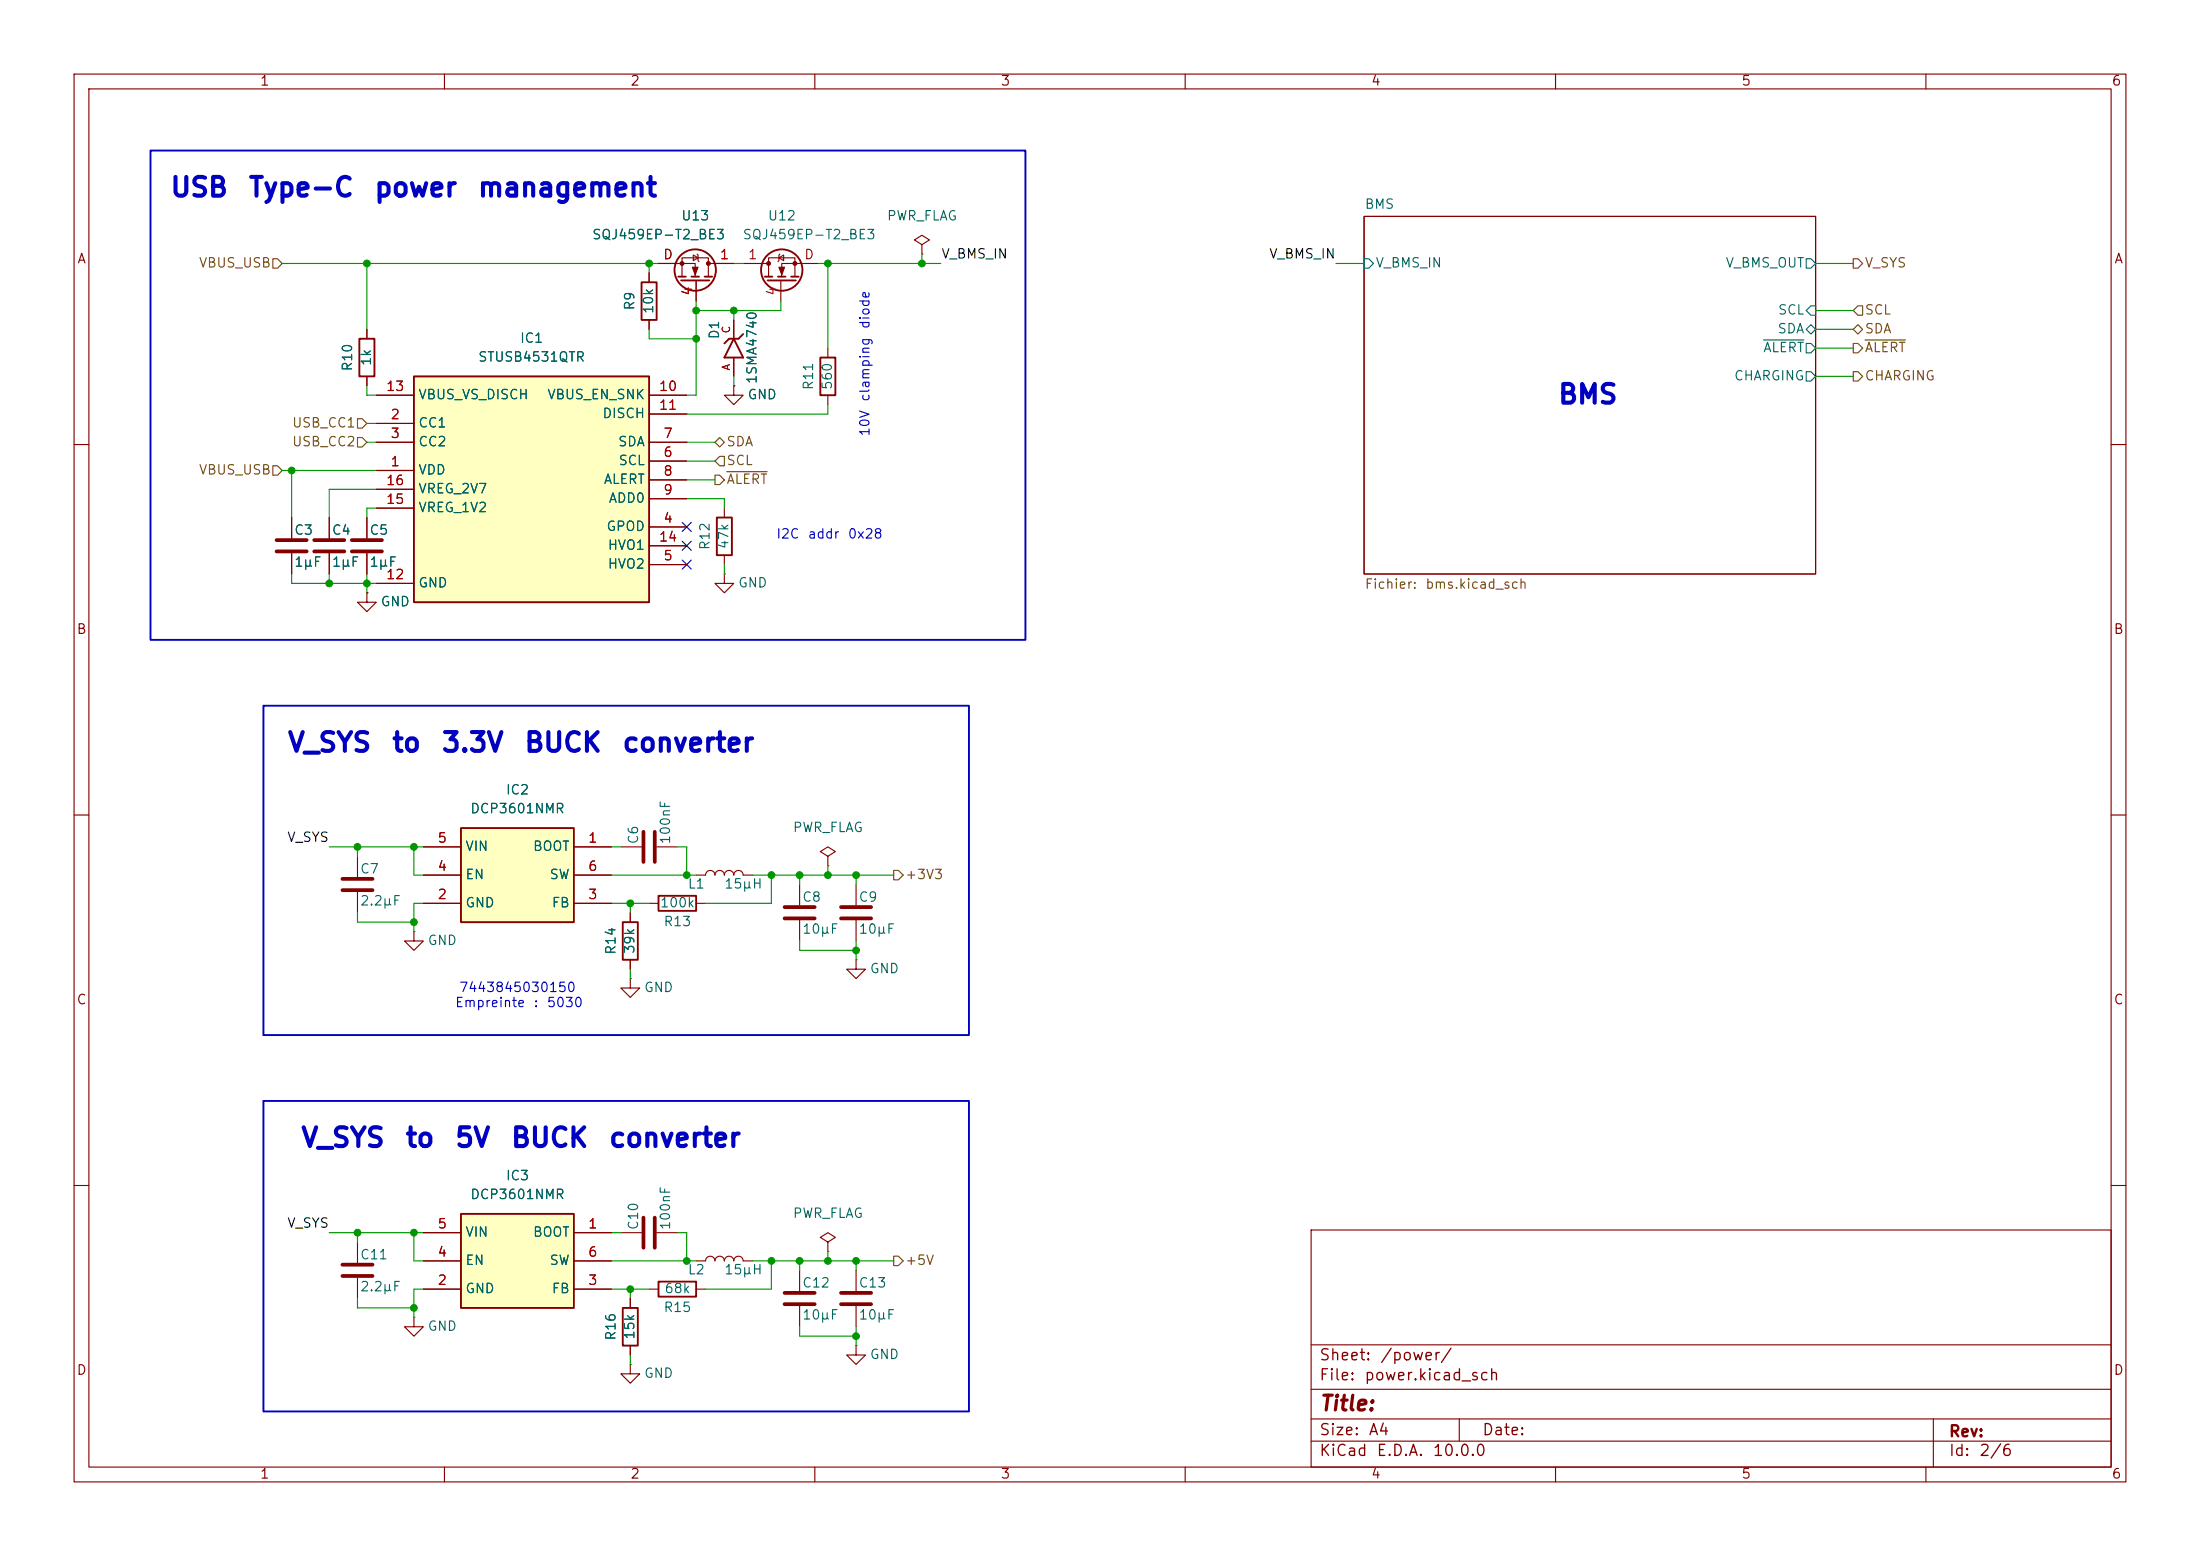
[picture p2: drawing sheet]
<svg xmlns="http://www.w3.org/2000/svg" width="297mm" height="210mm" viewBox="0 0 297 210" stroke-linecap="round" stroke-linejoin="round" font-family="sans-serif">
<g fill="none" stroke="#840000" stroke-width=".15">
<path d="M10 10h277v190h-277zM12 12h273v186h-273zM60 10v2M110 10v2M160 10v2M210 10v2M260 10v2M87.6 36.8v1.3M184.1 29.2h61v48.3h-61zM87.6 43.2v1.3M10 60h2M285 60h2"/>
<path d="M10 110h2M48.3 115.6v2.8M107.9 119.4v2.8M285 110h2M48.3 120.4v2.8M85.1 123.2v1.3M85.1 129.5v1.3M87.6 121.9h1.3M94 121.9h1.2M107.9 124.2v2.8M10 160h2M48.3 167.6v2.8"/>
<path d="M48.3 172.5v2.8M177 166h108v32h-108zM285 160h2M60 198v2M110 198v2M160 198v2M177 194.5h108M177 191.5h108M177 187.5h108M177 181.5h108M197 191.5v3M210 198v2"/>
<path d="M260 198v2M261 191.5v6.5"/>
</g>
<path d="M184.1 34.9h.7l.6 .7-.6 .6h-.7zM243.8 34.9h.7l.6 .7-.6 .6h-.7zM238.1 45.9h5.4M243.8 44.5l.7-.7 .6 .7-.6 .6zM243.8 46.4h.7l.6 .6-.6 .6h-.7zM243.8 50.2h.7l.6 .6-.6 .6h-.7zM244.5 41.3h.6v1.2h-.6l-.7-.6z" fill="none" stroke="#006464" stroke-width=".15"/>
<path d="M46.2 118.6h4.1M46.2 120.1h4.1M105.9 122.4h4.1M105.9 124h4.1M46.2 170.7h4.1M46.2 172.2h4.1" fill="none" stroke="#840000" stroke-width=".51"/>
<path d="M86.6 38.1h2v5.1h-2zM84.1 124.5h2v5h-2zM88.9 120.9h5.1v2h-5.1z" fill="none" stroke="#840000" stroke-width=".25"/>
<path d="M62.2 111.8h15.3v12.7h-15.3z" fill="#ffffc2"/>
<path d="M62.2 111.8h15.3v12.7h-15.3z" fill="none" stroke="#840000" stroke-width=".25"/>
<path d="M57.1 114.3h5.1M57.1 118.1h5.1M77.5 114.3h5M77.5 118.1h5M57.1 121.9h5.1M77.5 121.9h5" fill="none" stroke="#840000" stroke-width=".15"/>
<path d="M55.9 50.8h31.7v30.5h-31.7z" fill="#ffffc2"/>
<path d="M48.5 45.7h2v5.1h-2zM55.9 50.8h31.7v30.5h-31.7zM110.7 48.3h2.1v5h-2.1zM96.8 69.9h2v5h-2zM88.9 173h5.1v2h-5.1z" fill="none" stroke="#840000" stroke-width=".25"/>
<g fill="none" stroke="#840000" stroke-width=".15">
<path d="M49.5 44.5v1.2M49.5 50.8v1.3M50.8 57.2h5.1M50.8 59.7h5.1M50.8 53.3h5.1M87.6 59.7h5.1M87.6 53.3h5.1M87.6 55.9h5.1M111.8 47v1.3M111.8 53.3v1.3M39.4 69.9v2.7M39.4 74.7v2.8"/>
<path d="M44.4 69.9v2.7M44.4 74.7v2.8M49.5 69.9v2.7M49.5 74.7v2.8M50.8 63.5h5.1M50.8 78.7h5.1M50.8 68.6h5.1M50.8 66h5.1M87.6 71.1h5.1M87.6 76.2h5.1M87.6 62.2h5.1M87.6 64.8h5.1"/>
<path d="M87.6 67.3h5.1M87.6 73.7h5.1M97.8 77.5v1.2h1.3l-1.3 1.3-1.3-1.3h1.3M97.8 77.5h.1M97.8 68.6v1.3M97.8 74.9v1.3M49.5 80v1.3h1.3l-1.3 1.3-1.2-1.3h1.2M49.5 80h.1M83.8 114.3h2.8M88.6 114.3h2.8M115.6 119.4v2.8M55.9 125.7v1.3h1.2l-1.2 1.3-1.3-1.3h1.3"/>
<path d="M55.9 125.7h.1M115.6 129.5v1.3h1.2l-1.2 1.3-1.3-1.3h1.3M115.6 129.5h.1M115.6 124.2v2.8M55.9 177.8v1.3h1.2l-1.2 1.2-1.3-1.2h1.3M55.9 177.8h.1M87.6 174h1.3M94 170.2h1.2a.64 .64 0 0 1 .7-.7 .64 .64 0 0 1 .6 .7 .64 .64 0 0 1 .7-.7 .64 .64 0 0 1 .6 .7 .64 .64 0 0 1 .6-.7 .64 .64 0 0 1 .7 .7 .64 .64 0 0 1 .6-.7 .64 .64 0 0 1 .6 .7h1.3M94 174h1.2M107.9 171.5v2.7M107.9 176.3v2.8M85.1 184.2v1.2h1.3l-1.3 1.3-1.3-1.3h1.3"/>
<path d="M85.1 184.2h.1"/>
</g>
<path d="M37.3 72.9h4.1M37.3 74.4h4.1M42.4 72.9h4.1M42.4 74.4h4.1M47.5 72.9h4.1M47.5 74.4h4.1M86.9 112.3v4M88.4 112.3v4M113.5 122.4h4.1M113.5 124h4.1M105.9 174.5h4.1M105.9 176h4.1" fill="none" stroke="#840000" stroke-width=".51"/>
<path d="M62.2 163.8h15.3v12.7h-15.3z" fill="#ffffc2"/>
<g fill="none" stroke="#840000" stroke-width=".25">
<path d="M91.6 37.3h1M91.9 37.8h3.9M93.3 37.3h1.1M95.1 37.3h1M103.3 37.3h1M103.6 37.8h3.8M105 37.3h1M106.8 37.3h1M99.1 45.7l1.2 2.6h-2.5zM100.3 45.1l-.6 .6h-1.3l-.6 .7M62.2 163.8h15.3v12.7h-15.3zM84.1 176.5h2v5.1h-2z"/>
<circle cx="93.9" cy="36.4" r="2.79"/>
<circle cx="105.5" cy="36.4" r="2.79"/>
</g>
<g fill="none" stroke="#840000" stroke-width=".15">
<path d="M87.6 36.8v1.3M88.9 35.6h2.5M91.3 35.6h2.6v1.7M92.1 37.3v-2.5h3.5v2.5M93.6 34.4l.6 .4-.6 .4zM94 38v2.6M94.1 34.3l.1 .1v.8l.2 .1M95.6 35.6h.8M96.5 35.6h2.6M100.3 35.6h2.6M103 35.6h.8M103.8 37.3v-2.5h3.5v2.5"/>
<path d="M105.2 34.8l.6-.4v.8zM105.3 34.3l-.1 .1v.8l-.2 .1M105.4 38v2.6M107.9 35.6h2.6M108.1 35.6h-2.6v1.7M124.5 33l1-.6-1-.6-1.1 .6 1.1 .6v1.3M124.5 34.3h.1M49.5 44.5v1.2M49.5 50.8v1.3M50.8 57.2h5.1M50.8 59.7h5.1M50.8 53.3h5.1"/>
<path d="M87.6 59.7h5.1M87.6 53.3h5.1M87.6 55.9h5.1M87.6 43.2v1.3M99.1 52.1v1.2h1.2l-1.2 1.3-1.3-1.3h1.3M99.1 52.1h.1M99.1 43.2v2.5M99.1 48.3v2.5M39.4 69.9v2.7M39.4 74.7v2.8M44.4 69.9v2.7M44.4 74.7v2.8"/>
<path d="M49.5 69.9v2.7M49.5 74.7v2.8M50.8 63.5h5.1M50.8 78.7h5.1M50.8 68.6h5.1M50.8 66h5.1M87.6 71.1h5.1M87.6 76.2h5.1M87.6 62.2h5.1M87.6 64.8h5.1M87.6 67.3h5.1M87.6 73.7h5.1"/>
<path d="M49.5 80h.1M57.1 118.1h5.1M57.1 114.3h5.1M77.5 118.1h5M77.5 114.3h5M94 118.1h1.2a.64 .64 0 0 1 .7-.6 .64 .64 0 0 1 .6 .6 .64 .64 0 0 1 .7-.6 .64 .64 0 0 1 .6 .6 .64 .64 0 0 1 .6-.6 .64 .64 0 0 1 .7 .6 .64 .64 0 0 1 .6-.6 .64 .64 0 0 1 .6 .6h1.3M111.8 115.6l1-.7-1-.6-1.1 .6 1.1 .7v1.2M111.8 116.8h.1M57.1 121.9h5.1M77.5 121.9h5M85.1 132.1v1.3h1.3l-1.3 1.2-1.3-1.2h1.3M85.1 132.1h.1"/>
<path d="M85.1 123.2v1.3M85.1 129.5v1.3M57.1 166.4h5.1M57.1 174h5.1M57.1 170.2h5.1M77.5 166.4h5M77.5 174h5M77.5 170.2h5M83.8 166.4h2.8M85.1 175.3v1.2M88.6 166.4h2.8M111.8 167.6l1-.6-1-.6-1.1 .6 1.1 .6v1.3"/>
<path d="M111.8 168.9h.1M115.6 171.5v2.7M115.6 176.3v2.8M85.1 181.6v1.3M115.6 181.6v1.3h1.2l-1.2 1.3-1.3-1.3h1.3M115.6 181.6h.1"/>
</g>
<path d="M86.9 164.3v4.1M88.4 164.3v4.1M113.5 174.5h4.1M113.5 176h4.1" fill="none" stroke="#840000" stroke-width=".51"/>
<g fill="#840000" stroke="#840000" stroke-width=".15">
<path d="M105.2 36.1h.7l-.4 1z"/>
<path d="M93.5 36.1h.7l-.3 1z"/>
<circle cx="103.8" cy="35.6" r=".25"/>
<circle cx="107.3" cy="35.6" r=".25"/>
<circle cx="95.6" cy="35.6" r=".25"/>
<circle cx="92.1" cy="35.6" r=".25"/>
</g>
<g fill="none" stroke="#725600" stroke-width=".15">
<path d="M36.8 34.9h.7l.6 .7-.6 .6h-.7zM250.2 34.9h.6l.7 .7-.7 .6h-.6zM48.3 59.1h.6l.6 .6-.6 .6h-.6zM48.3 56.5h.6l.6 .7-.6 .6h-.6zM96.5 59.7l.7-.6 .6 .6-.6 .6zM250.2 44.5l.6-.7 .7 .7-.7 .6zM250.2 50.2h.6l.7 .6-.7 .6h-.6zM250.2 46.4h.6l.7 .6-.7 .6h-.6zM250.2 41.9l.6-.6h.7v1.2h-.7zM251.8 45.9h5.4M36.8 62.9h.7l.6 .6-.6 .6h-.7zM96.5 64.1h.7l.6 .7-.6 .6h-.7z"/>
<path d="M97.2 61.6h.6v1.3h-.6l-.7-.7zM98.1 63.7h5.5M120.6 117.5h.7l.6 .6-.6 .6h-.7zM120.6 169.5h.7l.6 .7-.6 .6h-.7z"/>
</g>
<g fill="none" stroke="#009600" stroke-width=".15">
<path d="M38.1 35.6h50.8M49.5 35.6v8.9M87.6 35.6v1.2M99.1 35.6h1.2M110.5 35.6h16.5M111.8 35.6v11.4M124.5 34.3v1.3M180.3 35.6h3.8M245.1 35.6h5.1M49.5 52.1v1.2h1.3M49.5 57.2h1.3M49.5 59.7h1.3"/>
<path d="M87.6 44.5v1.2h6.4M92.7 59.7h3.8M94 40.6v12.7h-1.3M99.1 41.9v1.3M99.1 50.8v1.3M105.4 40.6v1.3h-11.4M111.8 54.6v1.3h-19.1M245.1 41.9h5.1M245.1 44.5h5.1M245.1 47h5.1M245.1 50.8h5.1M38.1 63.5h12.7"/>
<path d="M39.4 63.5v6.4M39.4 77.5v1.2h11.4M44.4 77.5v1.2M49.5 77.5v2.5M50.8 68.6h-1.3v1.3M50.8 66h-6.4v3.9M92.7 67.3h5.1v1.3M92.7 64.8h3.8M92.7 62.2h3.8M97.8 76.2v1.3M44.4 114.3h12.7M48.3 114.3v1.3"/>
<path d="M55.9 114.3v3.8h1.2M82.5 118.1h11.5M82.5 114.3h1.3M91.4 114.3h1.3v3.8M101.6 118.1h19M104.1 118.1v3.8h-8.9M107.9 118.1v1.3M111.8 116.8v1.3M115.6 118.1v1.3M48.3 123.2v1.3h7.6M57.1 121.9h-1.2v3.8M82.5 121.9h5.1"/>
<path d="M85.1 121.9v1.3M85.1 130.8v1.3M107.9 127v1.3h7.7M115.6 127v2.5M44.4 166.4h12.7M48.3 166.4v1.2M48.3 175.3v1.2h7.6M55.9 166.4v3.8h1.2M57.1 174h-1.2v3.8M82.5 170.2h11.5M82.5 174h5.1M82.5 166.4h1.3"/>
<path d="M85.1 174v1.3M91.4 166.4h1.3v3.8M101.6 170.2h19M104.1 170.2v3.8h-8.9M107.9 170.2v1.3M107.9 179.1v1.2h7.7M111.8 168.9v1.3M115.6 170.2v1.3M115.6 179.1v2.5M85.1 182.9v1.3"/>
</g>
<path d="M92.1 70.5l1.2 1.2M92.1 73.1l1.2 1.2M92.1 75.6l1.2 1.2M93.3 70.5l-1.2 1.2M93.3 73.1l-1.2 1.2M93.3 75.6l-1.2 1.2" fill="none" stroke="#000084" stroke-width=".15"/>
<path d="M20.3 20.3h118.1v66.1h-118.1zM35.6 95.3h95.2v44.4h-95.2zM35.6 148.6h95.2v41.9h-95.2z" fill="none" stroke="#0000c2" stroke-width=".25"/>
<g fill="#009600" stroke="#009600" stroke-width=".14">
<circle cx="48.3" cy="166.4" r=".46"/>
<circle cx="55.9" cy="166.4" r=".46"/>
<circle cx="55.9" cy="176.5" r=".46"/>
<circle cx="85.1" cy="174" r=".46"/>
<circle cx="49.5" cy="35.6" r=".46"/>
<circle cx="87.6" cy="35.6" r=".46"/>
<circle cx="94" cy="41.9" r=".46"/>
<circle cx="85.1" cy="121.9" r=".46"/>
<circle cx="55.9" cy="114.3" r=".46"/>
<circle cx="49.5" cy="78.7" r=".46"/>
<circle cx="39.4" cy="63.5" r=".46"/>
<circle cx="44.4" cy="78.7" r=".46"/>
<circle cx="94" cy="45.7" r=".46"/>
<circle cx="99.1" cy="41.9" r=".46"/>
<circle cx="111.8" cy="35.6" r=".46"/>
<circle cx="124.5" cy="35.6" r=".46"/>
<circle cx="92.7" cy="170.2" r=".46"/>
<circle cx="104.1" cy="170.2" r=".46"/>
<circle cx="107.9" cy="170.2" r=".46"/>
<circle cx="115.6" cy="170.2" r=".46"/>
<circle cx="111.8" cy="170.2" r=".46"/>
<circle cx="115.6" cy="180.3" r=".46"/>
<circle cx="55.9" cy="124.5" r=".46"/>
<circle cx="48.3" cy="114.3" r=".46"/>
<circle cx="92.7" cy="118.1" r=".46"/>
<circle cx="115.6" cy="128.3" r=".46"/>
<circle cx="107.9" cy="118.1" r=".46"/>
<circle cx="115.6" cy="118.1" r=".46"/>
<circle cx="104.1" cy="118.1" r=".46"/>
<circle cx="111.8" cy="118.1" r=".46"/>
</g>
<g font-size="2.5" fill="#0000c2">
<text x="22.8" y="27.2">USB</text>
<text x="33.4" y="27.2">Type-C</text>
<text x="50.4" y="27.2">power</text>
<text x="64.3" y="27.2">management</text>
<text x="210.2" y="55.1">BMS</text>
<text x="38.7" y="102.1">V_SYS</text>
<text x="52.8" y="102.1">to</text>
<text x="59.5" y="102.1">3.3V</text>
<text x="70.6" y="102.1">BUCK</text>
<text x="83.9" y="102.1">converter</text>
<text x="40.5" y="155.5">V_SYS</text>
<text x="54.6" y="155.5">to</text>
<text x="61.3" y="155.5">5V</text>
<text x="68.8" y="155.5">BUCK</text>
<text x="82.1" y="155.5">converter</text>
</g>
<text font-size="2" fill="#840000" x="178" y="190.9">Title:</text>
<g font-size="1.5" fill="#840000">
<text x="178" y="184">Sheet:</text>
<text x="186.2" y="184">/power/</text>
<text x="178" y="186.7">File:</text>
<text x="184.1" y="186.7">power.kicad_sch</text>
<text x="178" y="196.9">KiCad</text>
<text x="178" y="194.1">Size:</text>
<text x="184.7" y="194.1">A4</text>
<text x="185.7" y="196.9">E.D.A.</text>
<text x="193.3" y="196.9">10.0.0</text>
<text x="200" y="194.1">Date:</text>
<text x="263" y="194.3">Rev:</text>
<text x="263" y="196.9">Id:</text>
<text x="267.1" y="196.9">2/6</text>
</g>
<g font-size="1.3" fill="#840000">
<text x="35" y="11.9">1</text>
<text x="85" y="11.9">2</text>
<text x="135" y="11.9">3</text>
<text x="185" y="11.9">4</text>
<text x="235" y="11.9">5</text>
<text x="285" y="11.9">6</text>
<text x="10.3" y="35.9">A</text>
<text x="285.3" y="35.9">A</text>
<text x="10.3" y="85.9">B</text>
<text x="285.3" y="85.9">B</text>
<text x="10.3" y="135.9">C</text>
<text x="285.3" y="135.9">C</text>
<text x="10.3" y="185.9">D</text>
<text x="285.3" y="185.9">D</text>
<text x="35" y="199.9">1</text>
<text x="85" y="199.9">2</text>
<text x="135" y="199.9">3</text>
<text x="185" y="199.9">4</text>
<text x="235" y="199.9">5</text>
<text x="285" y="199.9">6</text>
</g>
<g font-size="1.3" fill="#006464">
<text x="184.1" y="28.5">BMS</text>
<text x="79.8" y="32.6">SQJ459EP-T2_BE3</text>
<text x="91.9" y="30.1">U13</text>
<text x="100.2" y="32.6">SQJ459EP-T2_BE3</text>
<text x="103.6" y="30.1">U12</text>
<text x="119.6" y="30.1">PWR_FLAG</text>
<text x="86" y="42" transform="rotate(-90 86 42)">R9</text>
<text x="185.6" y="36.4">V_BMS_IN</text>
<text x="232.9" y="36.4">V_BMS_OUT</text>
<text x="70.1" y="46.6">IC1</text>
<text x="88.5" y="42.5" transform="rotate(-90 88.5 42.5)">10k</text>
<text x="97.4" y="45.9" transform="rotate(-90 97.4 45.9)">D1</text>
<text x="237.9" y="47.9">ALERT</text>
<text x="239.9" y="45.3">SDA</text>
<text x="239.9" y="42.8">SCL</text>
<text x="47.9" y="50.2" transform="rotate(-90 47.9 50.2)">R10</text>
<text x="50.4" y="49.5" transform="rotate(-90 50.4 49.5)">1k</text>
<text x="64.5" y="49.1">STUSB4531QTR</text>
<text x="102.5" y="51.9" transform="rotate(-90 102.5 51.9)">1SMA4740</text>
<text x="110.1" y="52.7" transform="rotate(-90 110.1 52.7)">R11</text>
<text x="112.6" y="52.7" transform="rotate(-90 112.6 52.7)">560</text>
<text x="234" y="51.7">CHARGING</text>
<text x="56.4" y="58">CC1</text>
<text x="56.4" y="54.2">VBUS_VS_DISCH</text>
<text x="73.8" y="54.2">VBUS_EN_SNK</text>
<text x="81.2" y="56.7">DISCH</text>
<text x="100.8" y="54.2">GND</text>
<text x="56.4" y="64.4">VDD</text>
<text x="56.4" y="60.6">CC2</text>
<text x="81.4" y="65.6">ALERT</text>
<text x="83.4" y="60.6">SDA</text>
<text x="83.4" y="63.1">SCL</text>
<text x="56.4" y="69.4">VREG_1V2</text>
<text x="56.4" y="66.9">VREG_2V7</text>
<text x="81.8" y="72">GPOD</text>
<text x="82.1" y="68.2">ADD0</text>
<text x="39.6" y="72.5">C3</text>
<text x="39.6" y="76.8">1µF</text>
<text x="44.7" y="72.5">C4</text>
<text x="44.7" y="76.8">1µF</text>
<text x="49.8" y="72.5">C5</text>
<text x="49.8" y="76.8">1µF</text>
<text x="82" y="77.1">HVO2</text>
<text x="82" y="74.5">HVO1</text>
<text x="96.1" y="74.3" transform="rotate(-90 96.1 74.3)">R12</text>
<text x="98.7" y="74.2" transform="rotate(-90 98.7 74.2)">47k</text>
<text x="51.3" y="82.1">GND</text>
<text x="56.4" y="79.6">GND</text>
<text x="99.6" y="79.6">GND</text>
<text x="68.2" y="107.5">IC2</text>
<text x="63.4" y="110.1">DCP3601NMR</text>
<text x="106.9" y="112.6">PWR_FLAG</text>
<text x="48.5" y="118.2">C7</text>
<text x="62.7" y="119">EN</text>
<text x="62.7" y="115.2">VIN</text>
<text x="71.9" y="115.2">BOOT</text>
<text x="74.1" y="119">SW</text>
<text x="86.5" y="114" transform="rotate(-90 86.5 114)">C6</text>
<text x="90.8" y="114" transform="rotate(-90 90.8 114)">100nF</text>
<text x="48.5" y="122.5">2.2µF</text>
<text x="62.7" y="122.8">GND</text>
<text x="74.4" y="122.8">FB</text>
<text x="89" y="122.8">100k</text>
<text x="89.5" y="125.3">R13</text>
<text x="92.8" y="120.2">L1</text>
<text x="97.7" y="120.2">15µH</text>
<text x="108.2" y="122">C8</text>
<text x="115.8" y="122">C9</text>
<text x="57.7" y="127.9">GND</text>
<text x="83.4" y="128.9" transform="rotate(-90 83.4 128.9)">R14</text>
<text x="86" y="128.8" transform="rotate(-90 86 128.8)">39k</text>
<text x="108.2" y="126.3">10µF</text>
<text x="115.8" y="126.3">10µF</text>
<text x="117.3" y="131.7">GND</text>
<text x="86.9" y="134.2">GND</text>
<text x="68.2" y="159.6">IC3</text>
<text x="62.7" y="167.2">VIN</text>
<text x="63.4" y="162.2">DCP3601NMR</text>
<text x="71.9" y="167.2">BOOT</text>
<text x="86.5" y="166.1" transform="rotate(-90 86.5 166.1)">C10</text>
<text x="90.8" y="166.1" transform="rotate(-90 90.8 166.1)">100nF</text>
<text x="106.9" y="164.7">PWR_FLAG</text>
<text x="48.5" y="170.3">C11</text>
<text x="62.7" y="171">EN</text>
<text x="74.1" y="171">SW</text>
<text x="92.8" y="172.3">L2</text>
<text x="97.7" y="172.3">15µH</text>
<text x="48.5" y="174.6">2.2µF</text>
<text x="57.7" y="179.9">GND</text>
<text x="62.7" y="174.9">GND</text>
<text x="74.4" y="174.9">FB</text>
<text x="89.5" y="177.4">R15</text>
<text x="89.6" y="174.9">68k</text>
<text x="108.2" y="178.4">10µF</text>
<text x="108.2" y="174.1">C12</text>
<text x="115.8" y="178.4">10µF</text>
<text x="115.8" y="174.1">C13</text>
<text x="83.4" y="181" transform="rotate(-90 83.4 181)">R16</text>
<text x="86" y="180.9" transform="rotate(-90 86 180.9)">15k</text>
<text x="117.3" y="183.7">GND</text>
<text x="86.9" y="186.3">GND</text>
</g>
<g font-size="1.3" fill="#a90000">
<text x="89.4" y="35.3">D</text>
<text x="97.1" y="35.3">1</text>
<text x="100.9" y="35.3">1</text>
<text x="108.5" y="35.3">D</text>
<text x="93.7" y="40" transform="rotate(-90 93.7 40)">4</text>
<text x="105.2" y="40" transform="rotate(-90 105.2 40)">4</text>
<text x="52" y="53.1">13</text>
<text x="88.9" y="53.1">10</text>
<text x="52.6" y="56.9">2</text>
<text x="52.6" y="59.4">3</text>
<text x="88.9" y="55.6">11</text>
<text x="89.5" y="59.4">7</text>
<text x="52" y="65.8">16</text>
<text x="52.6" y="63.2">1</text>
<text x="89.5" y="62">6</text>
<text x="89.5" y="64.5">8</text>
<text x="52" y="68.3">15</text>
<text x="89.5" y="70.9">4</text>
<text x="89.5" y="67.1">9</text>
<text x="88.9" y="73.4">14</text>
<text x="89.5" y="75.9">5</text>
<text x="52" y="78.5">12</text>
<text x="59" y="117.9">4</text>
<text x="59" y="114">5</text>
<text x="79.3" y="114">1</text>
<text x="79.3" y="117.9">6</text>
<text x="59" y="121.7">2</text>
<text x="79.3" y="121.7">3</text>
<text x="59" y="166.1">5</text>
<text x="79.3" y="166.1">1</text>
<text x="59" y="173.7">2</text>
<text x="59" y="169.9">4</text>
<text x="79.3" y="173.7">3</text>
<text x="79.3" y="169.9">6</text>
</g>
<g font-size="1.3" fill="#0f0f0f">
<text x="127" y="35.2">V_BMS_IN</text>
<text x="171.2" y="35.2">V_BMS_IN</text>
<text x="38.7" y="114">V_SYS</text>
<text x="38.7" y="166">V_SYS</text>
</g>
<g font-size="1.3" fill="#725600">
<text x="26.8" y="36.4">VBUS_USB</text>
<text x="251.7" y="36.4">V_SYS</text>
<text x="251.7" y="45.3">SDA</text>
<text x="251.7" y="47.9">ALERT</text>
<text x="251.7" y="42.8">SCL</text>
<text x="251.7" y="51.7">CHARGING</text>
<text x="39.3" y="58">USB_CC1</text>
<text x="26.8" y="64.4">VBUS_USB</text>
<text x="39.3" y="60.6">USB_CC2</text>
<text x="98" y="60.6">SDA</text>
<text x="98" y="65.6">ALERT</text>
<text x="98" y="63.1">SCL</text>
<text x="184.1" y="79.8">Fichier:</text>
<text x="192.3" y="79.8">bms.kicad_sch</text>
<text x="122.1" y="119">+3V3</text>
<text x="122.1" y="171">+5V</text>
</g>
<g font-size="1.3" fill="#0000c2">
<text x="117.7" y="44.5" transform="rotate(-90 117.7 44.5)">diode</text>
<text x="117.7" y="59" transform="rotate(-90 117.7 59)">10V</text>
<text x="117.7" y="54.3" transform="rotate(-90 117.7 54.3)">clamping</text>
<text x="104.7" y="73">I2C</text>
<text x="109" y="73">addr</text>
<text x="114.4" y="73">0x28</text>
<text x="61.3" y="136.3">Empreinte</text>
<text x="61.9" y="134.2">7443845030150</text>
<text x="71.9" y="136.3">:</text>
<text x="73.7" y="136.3">5030</text>
</g>
<g font-size="1" fill="#a90000">
<text x="98.8" y="45.1" transform="rotate(-90 98.8 45.1)">C</text>
<text x="98.8" y="50.1" transform="rotate(-90 98.8 50.1)">A</text>
</g>
</svg>
